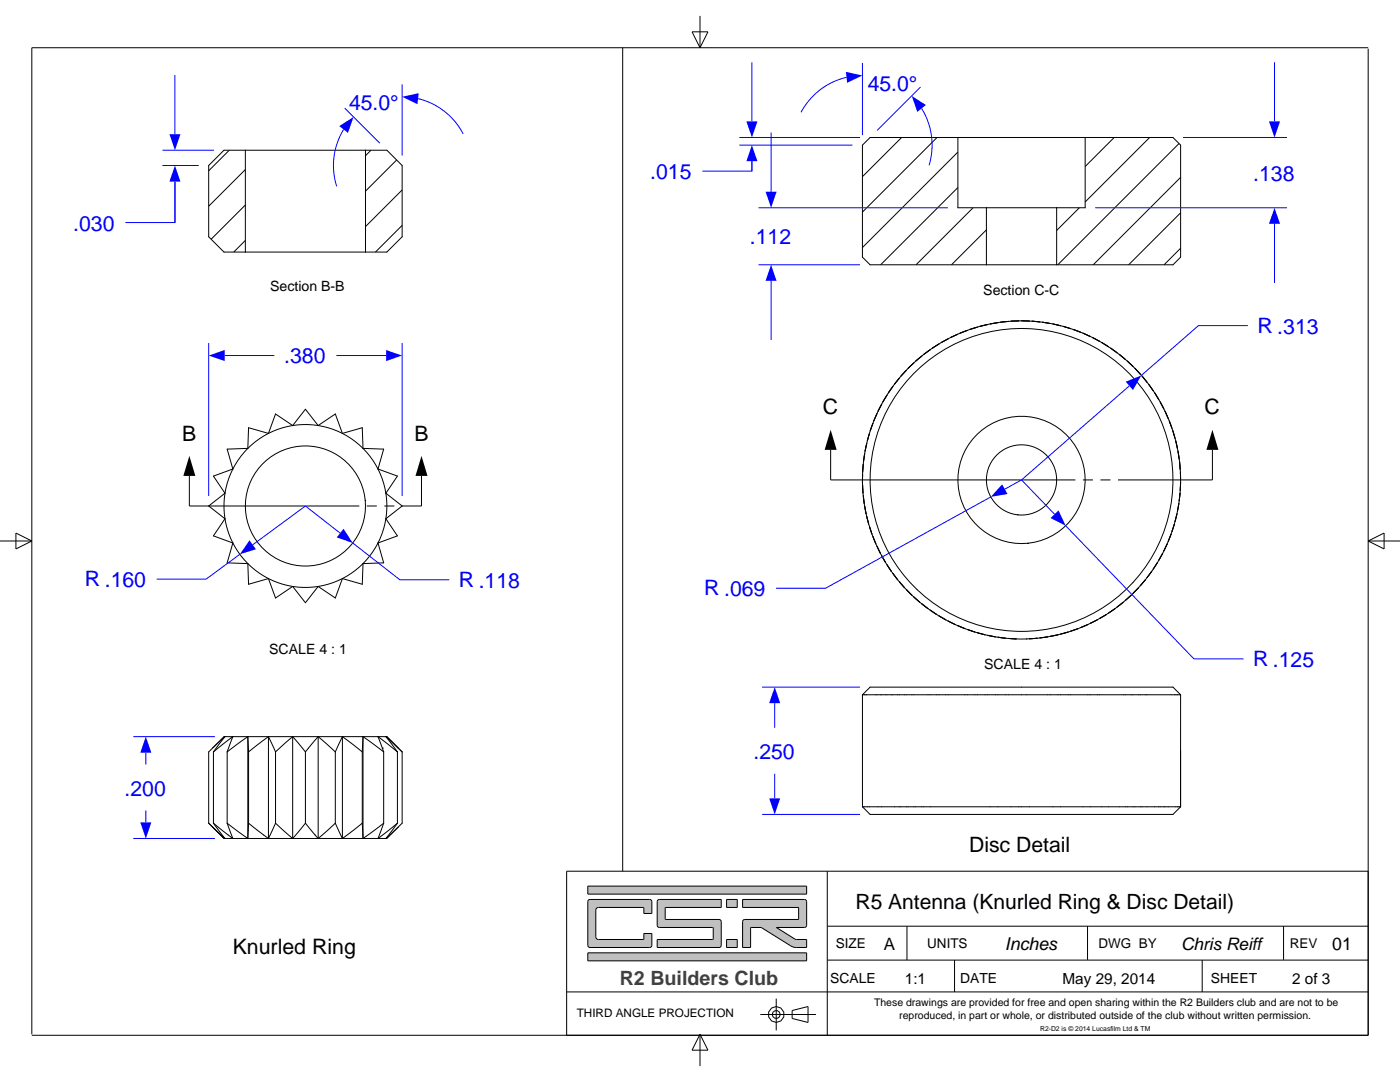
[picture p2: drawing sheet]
<svg xmlns="http://www.w3.org/2000/svg" width="279mm" height="216mm" viewBox="0 0 279 216" stroke-linecap="round" stroke-linejoin="round" font-family="sans-serif">
<g fill="none" stroke="#000" stroke-width=".2">
<path d="M44.9 98.4l-.2 2 .2 3.1M44.9 98.4l-3.3 2.6 3.3 2.5M46.5 93.6l-1.2 2.8-.4 2M46.5 93.6l-3.9 1.4 2.3 3.4M49.5 89.5l-2 2.3-1 1.8M49.5 89.5l-4.2 .1 1.2 4M53.6 86.5l-1.8 1-2.3 2M53.6 86.5l-4-1.2-.1 4.2M58.4 84.9l-3 .8-1.8 .8M58.4 84.9l2-.2 3.1 .2M58.4 84.9l2.6-3.2 2.5 3.2M58.4 84.9l-3.4-2.3-1.4 3.9"/>
<path d="M63.5 84.9l3 .8 1.8 .8M63.5 84.9l3.4-2.3 1.4 3.9M68.3 86.5l1.8 1 2.3 2M68.3 86.5l4-1.2 .1 4.2M72.4 89.5l2 2.3 1 1.8M72.4 89.5l4.2 .1-1.2 4M75.4 93.6l1.2 2.8 .4 2M75.4 93.6l3.9 1.4-2.3 3.4M77 98.4l.2 2-.2 3.1M77 98.4l3.3 2.6-3.3 2.5M44.9 103.5l.4 2 1.2 2.8M44.9 103.5l-2.3 3.4 3.9 1.4"/>
<path d="M46.5 108.3l1 1.8 2 2.4M46.5 108.3l-1.2 4 4.2 .2M49.5 112.5l2.3 1.9 1.8 1M49.5 112.5l.1 4.1 4-1.2M53.6 115.4l1.8 .9 3 .7M53.6 115.4l1.4 3.9 3.4-2.3M58.4 117l2 .2 3.1-.2M58.4 117l2.6 3.3 2.5-3.3M68.3 115.4l-1.8 .9-3 .7M68.3 115.4l-1.4 3.9-3.4-2.3M72.4 112.5l-2.3 1.9-1.8 1M72.4 112.5l-.1 4.1-4-1.2"/>
<path d="M75.4 108.3l-1 1.8-2 2.4M75.4 108.3l1.2 4-4.2 .2M77 103.5l-.4 2-1.2 2.8M77 103.5l2.3 3.4-3.9 1.4"/>
<circle cx="61" cy="101" r="12"/>
</g>
<path d="M41.6 70.9l3.2-1.1v2.2z" fill="#00f"/>
<path d="M44.8 70.9h10" fill="none" stroke="#00f" stroke-width=".2"/>
<path d="M77.1 69.8l3.2 1.1-3.2 1.1z" fill="#00f"/>
<path d="M41.6 68.4v30.6M67.1 70.9h10M80.3 68.4v30.6M70.4 108.3l9.4 7.4h9.9" fill="none" stroke="#00f" stroke-width=".2"/>
<path d="M37.8 95v6h33.9M84.1 95v6h-3.9M73.2 101h2M76.7 101h2" fill="none" stroke="#000" stroke-width=".2"/>
<path d="M37.8 91l1.2 4h-2.4zM84.1 91l1.2 4h-2.4z" fill="#000"/>
<path d="M68.6 105.5l1.8 2.8-3.2-1.1z" fill="#00f"/>
<path d="M47.9 110.6l-6.7 4.9h-9.9M61 101l6.9 5.4" fill="none" stroke="#00f" stroke-width=".2"/>
<path d="M49.8 107.8l1.3 1.8-3.2 1z" fill="#00f"/>
<path d="M61 101l-10.6 7.7" fill="none" stroke="#00f" stroke-width=".2"/>
<g fill="none" stroke="#000" stroke-width=".2">
<path d="M42.6 150v14.3M44.9 147h1.6M44.9 147l-2.3 3M44.9 147l-3.3 3v14.3M44.9 147h-.2l-2.3 2.3M45.3 150v14.3M46.5 147h3M46.5 147l-1.2 3M46.5 147l-3.9 3M49.5 147h4.1M49.5 147l.1 3M49.5 147l-4.2 3"/>
<path d="M49.5 147v20.3M49.6 150v14.3M53.6 147l1.4 3M53.6 147h4.8M53.6 147l-4 3M53.6 147v20.3M55 150v14.3M58.4 147l2.6 3M58.4 147h5.1M58.4 147l-3.4 3M58.4 147v20.3M61 150v14.3"/>
<path d="M63.5 147l-2.5 3M63.5 147l3.4 3M63.5 147h4.8M63.5 147v20.3M66.9 150v14.3M68.3 147l-1.4 3M68.3 147l4 3M68.3 147h4.1M68.3 147v20.3M72.3 150v14.3M72.4 147l-.1 3M72.4 147l4.2 3"/>
<path d="M72.4 147h3M72.4 147v20.3M75.4 147l1.2 3M75.4 147h1.6M75.4 147l3.9 3M76.3 149.3h.1M76.6 150v14.3M77 147l2.3 3M77 147l3.3 3M77 147h.2M77.2 147l2.3 2.3M77.2 147l3.1 3"/>
<path d="M79.3 150v14.3M80.3 150v14.3l-3.3 3M41.6 164.3l3.3 3M41.6 164.3l3.1 3h.2M42.6 164.3l3.9 3M42.6 164.3l2.3 3M44.9 167.3h1.6M45.3 164.3l4.2 3M45.3 164.3l1.2 3M46.5 167.3h3M49.5 167.3h4.1M49.6 164.3l-.1 3"/>
<path d="M49.6 164.3l4 3M53.6 167.3h4.8M55 164.3l-1.4 3M55 164.3l3.4 3M58.4 167.3h5.1M61 164.3l2.5 3M61 164.3l-2.6 3M63.5 167.3h4.8M66.9 164.3l-3.4 3M66.9 164.3l1.4 3M68.3 167.3h4.1M72.3 164.3l.1 3"/>
<path d="M72.3 164.3l-4 3M72.4 167.3h3M75.4 167.3h1.6M76.6 164.3l-4.2 3M76.6 164.3l-1.2 3M79.3 164.3l-3.9 3M79.3 164.3l-2.3 3M79.5 165l-2.3 2.3h-.2"/>
</g>
<path d="M29.1 147l1.1 3.2h-2.2z" fill="#00f"/>
<path d="M29.1 150.2v2.4" fill="none" stroke="#00f" stroke-width=".2"/>
<path d="M28 164.1h2.2l-1.1 3.2z" fill="#00f"/>
<path d="M26.6 147h16.3M26.6 167.3h16.3M29.1 161.7v2.4" fill="none" stroke="#00f" stroke-width=".2"/>
<g fill="none" stroke="#000" stroke-width=".2">
<path d="M45.8 30l-4.2 4.1M49 30h23.9M49 30v20.3M49 30h-4.3l-3.1 3v14.2l3.1 3.1h4.3M49 33.8l-7.4 7.4M72.9 30v20.3M72.9 30h4.3l3.1 3v14.2l-3.1 3.1h-4.3M74 30l-1.1 1.1M79.2 31.9l-6.3 6.2M80.3 37.9l-7.4 7.3M49 50.3h23.9M49 48l-2.4 2.3"/>
<path d="M49 40.9l-6.9 6.8M80.3 45l-5.4 5.3"/>
</g>
<path d="M67.7 25.2l2.9-1.9-1.2 3.2z" fill="#00f"/>
<path d="M68.6 25.8a13.7 13.7 0 0 0-1.4 11.4" fill="none" stroke="#00f" stroke-width=".2"/>
<path d="M80.3 19.3l3.3-.7-.3 2.2z" fill="#00f"/>
<path d="M80.3 16.8v14.2M83.4 19.7a13.7 13.7 0 0 1 9 7M34.9 36.2v8.2h-9.9M68.8 21.6l7 7" fill="none" stroke="#00f" stroke-width=".2"/>
<path d="M33.8 26.8h2.2l-1.1 3.2z" fill="#00f"/>
<path d="M34.9 15v11.8" fill="none" stroke="#00f" stroke-width=".2"/>
<path d="M34.9 33l1.1 3.2h-2.2z" fill="#00f"/>
<path d="M32.4 30h10.3M32.4 33h7.2M34.9 36.2v8.2M249.1 65h-9.9l-11.4 9.9" fill="none" stroke="#00f" stroke-width=".2"/>
<g fill="none" stroke="#000" stroke-width=".2">
<path d="M177 78.8l-.8 1.4zM178.2 77.1l-.9 1.3zM179.5 75.5l-1 1.2zM180.9 73.9l-1.1 1.1zM181.2 73.5l1.2-1.1zM182.8 72.1l1.2-1.1zM184.4 70.7l1.2-.9zM186.1 69.5l1.3-.9zM187.8 68.4l1.4-.8zM189.7 67.4l1.4-.7zM191.6 66.5l1.5-.6zM193.6 65.7l1.5-.4z"/>
<path d="M195.6 65.1l1.5-.3zM197.6 64.6l1.6-.2zM199.7 64.3l1.5-.2zM201.8 64.1l1.5-.1zM203.9 64l1.5 .1zM206 64.1l1.5 .1zM208.1 64.3l1.5 .3zM210.1 64.6l1.6 .4zM212.2 65.1l1.5 .5zM214.2 65.7l1.4 .6zM216.1 66.5l1.5 .6zM218 67.4l1.4 .7z"/>
<path d="M219.9 68.4l1.3 .8zM221.7 69.5l1.2 .9zM223.4 70.7l1.2 1zM225 72.1l1.1 1zM226.5 73.5l1.1 1.2zM227.9 75l1 1.3zM229.2 76.7l.9 1.3zM230.4 78.4l.9 1.3zM165.8 89.8v6h48.8M172.1 94.7v1.6zM172.1 96.8l.1 1.6zM172.3 98.9l.2 1.6z"/>
<path d="M172.3 92.6l-.1 1.6zM172.6 90.5l-.3 1.6zM173 88.5l-.4 1.5zM173.5 86.5l-.4 1.5zM174.2 84.5l-.5 1.5zM175 82.5l-.6 1.5zM176 80.7l-.8 1.4zM216.1 95.8h2M219.6 95.8h2M231.5 80.2l.8 1.4zM232.5 82.1l.6 1.4zM233.3 84l.6 1.5z"/>
<path d="M234.1 86l.4 1.5zM234.6 88l.4 1.5zM235.1 90l.2 1.6zM235.4 92.1l.1 1.6zM235.5 98.4l-.2 1.6zM235.6 94.2v1.6zM235.6 96.3l-.1 1.6zM242 89.8v6h-18.9M172.6 101l.2 1.5zM173 103l.4 1.6zM173.5 105.1l.5 1.5zM174.2 107.1l.6 1.4z"/>
<path d="M175 109l.7 1.4zM176 110.9l.7 1.3zM177 112.7l.9 1.3zM178.2 114.4l.9 1.3zM179.5 116.1l1 1.2zM180.9 117.6l1.1 1.2zM182.4 119.1l1.1 1.1zM224.6 119.8l1.2-1zM227.2 117.3l-1.1 1.1zM228.6 115.7l-1 1.2zM229.9 114l-1 1.3zM231 112.2l-.9 1.4z"/>
<path d="M232 110.4l-.7 1.4zM232.9 108.5l-.6 1.4zM233.7 106.6l-.6 1.4zM234.4 104.6l-.5 1.5zM234.9 102.5l-.4 1.6zM235.3 100.5l-.3 1.5zM184 120.5l1.2 1zM185.6 121.7l1.3 .9zM187.4 122.9l1.4 .8zM189.2 123.9l1.4 .7zM191.1 124.8l1.5 .6zM193.1 125.6l1.5 .5z"/>
<path d="M195.1 126.3l1.5 .4zM197.1 126.8l1.5 .3zM199.2 127.2l1.5 .2zM201.2 127.4l1.6 .1zM205.4 127.5l1.6-.1zM207.5 127.3l1.6-.2zM209.6 127l1.6-.3zM211.7 126.5l1.5-.4zM213.7 125.9l1.5-.5zM215.6 125.2l1.5-.6zM217.6 124.4l1.4-.7zM219.4 123.4l1.4-.8z"/>
<path d="M221.2 122.3l1.3-.8zM222.9 121.1l1.3-.9z"/>
<circle cx="203.9" cy="95.8" r="7"/>
<circle cx="203.9" cy="95.8" r="12.7"/>
<circle cx="203.9" cy="95.8" r="31.8"/>
<circle cx="203.9" cy="95.8" r="30.2"/>
</g>
<path d="M165.8 85.8l1.2 4h-2.4zM242 85.8l1.2 4h-2.4z" fill="#000"/>
<path d="M224.7 76.2l3.1-1.3-1.7 2.9z" fill="#00f"/>
<path d="M225.4 77l-21.5 18.8M212.7 104.9l25.6 26.6h9.9" fill="none" stroke="#00f" stroke-width=".2"/>
<path d="M209.7 103.4l1.6-1.6 1.4 3.1z" fill="#00f"/>
<path d="M197.7 99.2l-32.9 18.2h-9.9M203.9 95.8l6.6 6.8" fill="none" stroke="#00f" stroke-width=".2"/>
<path d="M200 96.6l1.1 2-3.4 .6z" fill="#00f"/>
<path d="M203.9 95.8l-3.4 1.8" fill="none" stroke="#00f" stroke-width=".2"/>
<path d="M172.1 138.6h63.5M172.1 138.6l1.5-1.5h60.5l1.5 1.5M172.1 138.6v22.4M235.6 138.6v22.4M172.1 161l1.5 1.5h60.5l1.5-1.5M172.1 161h.1M172.1 161h63.5M235.6 161h.1" fill="none" stroke="#000" stroke-width=".2"/>
<path d="M154.6 137.1l1.1 3.2h-2.2z" fill="#00f"/>
<path d="M154.6 140.3v4.9" fill="none" stroke="#00f" stroke-width=".2"/>
<path d="M153.5 159.3h2.2l-1.1 3.2z" fill="#00f"/>
<path d="M152.1 137.1h19.5M154.6 154.4v4.9M152.1 162.5h19.5" fill="none" stroke="#00f" stroke-width=".2"/>
<g fill="none" stroke="#000" stroke-width=".2">
<path d="M179.9 27.4l-7.8 7.9M187 27.4l-14.9 14.9M191.2 27.4h25.4M191.2 27.4v14.1h5.7M191.2 27.4h-17.6l-1.5 1.6v22.3l1.5 1.5h23.3M191.2 37.4l-15.5 15.4M191.2 30.3l-19.1 19.1M216.6 27.4v14.1h-5.7M216.6 27.4h17.5l1.5 1.6v22.3l-1.5 1.5h-23.2M222.4 27.4l-5.8 5.8M229.4 27.4l-12.8 12.9M235.3 28.6l-24.2 24.2"/>
<path d="M235.6 35.4l-17.4 17.4M194.2 41.5l-11.4 11.3M196.9 41.5h14M196.9 52.8h14M196.9 41.5v11.3M196.9 45.9l-7 6.9M210.9 41.5v11.3M215.4 41.5l-4.5 4.5M235.6 49.5l-3.3 3.3M235.6 42.5l-10.4 10.3"/>
</g>
<path d="M153.9 52.8l1.1 3.2h-2.2z" fill="#00f"/>
<path d="M153.9 56v11.8" fill="none" stroke="#00f" stroke-width=".2"/>
<path d="M152.8 38.3h2.2l-1.1 3.2z" fill="#00f"/>
<path d="M153.9 26.5v11.8M151.4 52.8h20.2M151.4 41.5h37.8" fill="none" stroke="#00f" stroke-width=".2"/>
<path d="M254.4 41.5l1.1 3.2h-2.2z" fill="#00f"/>
<path d="M254.4 44.7v11.8" fill="none" stroke="#00f" stroke-width=".2"/>
<path d="M253.3 24.2h2.2l-1.1 3.2z" fill="#00f"/>
<path d="M254.4 12.4v11.8M236.1 27.4h20.8M218.6 41.5h38.3" fill="none" stroke="#00f" stroke-width=".2"/>
<path d="M181.9 19.1l2.9 1.9-1.7 1.3z" fill="#00f"/>
<path d="M183.9 21.6a13.9 13.9 0 0 1 1.5 11.4" fill="none" stroke="#00f" stroke-width=".2"/>
<path d="M168.8 14.3l3.3 .8-3 1.4z" fill="#00f"/>
<path d="M168.9 15.4a13.9 13.9 0 0 0-9 7M172.1 12.6v14.4M183.7 17.4l-8.6 8.6M150.1 32.2v1.9h-9.9" fill="none" stroke="#00f" stroke-width=".2"/>
<path d="M149 24.2h2.2l-1.1 3.2z" fill="#00f"/>
<path d="M150.1 12.4v11.8" fill="none" stroke="#00f" stroke-width=".2"/>
<path d="M150.1 29l1.1 3.2h-2.2z" fill="#00f"/>
<path d="M147.6 27.4h24M147.6 29h22.5M150.1 32.2v1.9" fill="none" stroke="#00f" stroke-width=".2"/>
<path d="M138.1 6.3h3.2l-1.6 3.2zM139.7 3.2v6.3M273 9.5h-266.7v196.9M0 107.9h6.3M3.2 106.4l3.1 1.5-3.1 1.6zM273 107.9h6.4M273 107.9l3.2-1.5v3.1zM139.7 206.4v6.3M139.7 206.4l1.6 3.1h-3.2z" fill="none" stroke="#000" stroke-width=".2"/>
<path d="M117.3 190.1v1.6h43.7v-1.6zM117.3 176.8v1.6h43.7v-1.6zM117.4 179.6l.4-.1 12.1 .1 .2 .3v2.4h-1.6l-.1-1.2-9.3 .1-.2 .4v5.3l.2 .4 .3 .2h9l.1-1.2h1.6l-.1 2.6-.4 .2-12.1-.1-.2-.4v-8.7zM148.2 179.5v1.6h11.1l.1 .1-.1 2.3h-10.9l-.2 .4v5.2h1.6v-3.9l.1-.1h2l6.3 3.8 2.8 .2v-1.6l-2.3-.1-3.8-2.3h5.7l.2-.2 .2-.3v-4.7l-.2-.3zM131.3 179.6l-.1 .3v4.7l.2 .4 10.9 .1v2.3l-.1 .1h-11v1.6h12.3l.3-.2 .1-5-.2-.4h-10.9v-2.3l.1-.1h11v-1.6h-12.3zM145 187.5v1.6h2.1v-1.6zM145 179.5v1.6h2.1v-1.6z" fill-rule="evenodd" fill="#c0c0c0"/>
<g fill="none" stroke="#000" stroke-width=".2">
<path d="M124.3 9.5v164.3M273 9.7v196.9h-266.7M117.3 176.8h43.7v1.6h-43.7zM117.4 179.6l.4-.1 12.1 .1 .2 .3v2.4h-1.6l-.1-1.2-9.3 .1-.2 .4v5.3l.2 .4 .3 .2h9l.1-1.2h1.6l-.1 2.6-.4 .2-12.1-.1-.2-.4v-8.7zM131.3 179.6l.3-.1h12.3v1.6h-11l-.1 .1v2.3h10.9l.2 .4-.1 5-.3 .2h-12.3v-1.6h11l.1-.1v-2.3l-10.9-.1-.2-.4v-4.7zM145 179.5h2.1v1.6h-2.1zM148.2 179.5l12.6 .1 .2 .3v4.7l-.2 .3-.2 .2h-5.7l3.8 2.3 2.3 .1v1.6h-2.2l-.7-.2-6.2-3.8h-2.1v4h-1.6v-5.2l.2-.4h10.9l.1-.1-.1-2.3h-11.1zM165.1 173.8v32.8M273 173.8h-159.9v32.8M113.1 197.9h159.9M117.3 190.1h43.7v1.6h-43.7zM145 187.5h2.1v1.6h-2.1z"/>
<path d="M154.9 199.3v6.3M165.1 191.6h107.9M165.1 184.8h107.9M181 184.8v6.8M190.5 191.6v6.3M217 184.8v6.7M239.9 191.6v6.3M256.2 184.8v6.7M151.7 202.4h11.1M158.1 201.6l3.2-.8v3.2l-3.2-.8z"/>
<circle cx="154.9" cy="202.4" r="1.59"/>
<circle cx="154.9" cy="202.4" r=".79"/>
</g>
<text font-size="4.3" x="46.5" y="190.4">Knurled Ring</text>
<g font-size="4.2" fill="#00f">
<text x="69.7" y="22">45.0°</text>
<text x="173.2" y="18.1">45.0°</text>
<text x="129.8" y="35.7">.015</text>
<text x="250.1" y="36">.138</text>
<text x="14.6" y="46">.030</text>
<text x="149.7" y="48.7">.112</text>
<text x="250.9" y="66.4">R .313</text>
<text x="56.7" y="72.5">.380</text>
<text x="16.9" y="117">R .160</text>
<text x="91.6" y="117.1">R .118</text>
<text x="140.5" y="118.8">R .069</text>
<text x="250.1" y="132.9">R .125</text>
<text x="150.4" y="151.4">.250</text>
<text x="24.9" y="158.7">.200</text>
</g>
<g font-size="4.2">
<text x="164.2" y="82.7">C</text>
<text x="240.4" y="82.7">C</text>
<text x="36.4" y="87.9">B</text>
<text x="82.7" y="87.9">B</text>
<text x="193.4" y="169.9">Disc Detail</text>
<text x="170.7" y="181.3">R5 Antenna (Knurled Ring &amp; Disc Detail)</text>
</g>
<text font-size="3.9" fill="#404040" x="123.7" y="196.6">R2 Builders Club</text>
<g font-size="3.5">
<text x="200.6" y="189.6">Inches</text>
<text x="265.9" y="189.6">01</text>
</g>
<g font-size="3.4">
<text x="176.4" y="189.5">A</text>
<text x="235.7" y="189.5">Chris Reiff</text>
</g>
<g font-size="3.1">
<text x="180.6" y="196.4">1:1</text>
<text x="212.1" y="196.4">May 29, 2014</text>
<text x="257.9" y="196.4">2 of 3</text>
</g>
<g font-size="2.8">
<text x="53.9" y="58.1">Section B-B</text>
<text x="196.2" y="58.9">Section C-C</text>
<text x="53.7" y="130.6">SCALE 4 : 1</text>
<text x="196.4" y="133.5">SCALE 4 : 1</text>
<text x="165.7" y="196.2">SCALE</text>
<text x="191.6" y="196.2">DATE</text>
<text x="241.6" y="196.2">SHEET</text>
</g>
<g font-size="2.7">
<text x="166.8" y="189.2">SIZE</text>
<text x="185.1" y="189.2">UNITS</text>
<text x="219.2" y="189.2">DWG BY</text>
<text x="257.4" y="189.2">REV</text>
</g>
<text font-size="2.3" x="115.1" y="202.9">THIRD ANGLE PROJECTION</text>
<g font-size="2.1">
<text x="174.4" y="200.7">These drawings are provided for free and open sharing within the R2 Builders club and are not to be</text>
<text x="179.5" y="203.3">reproduced, in part or whole, or distributed outside of the club without written permission.</text>
</g>
<text font-size="1.4" x="207.6" y="205.6">R2-D2 is © 2014 Lucasfilm Ltd &amp; TM</text>
</svg>
